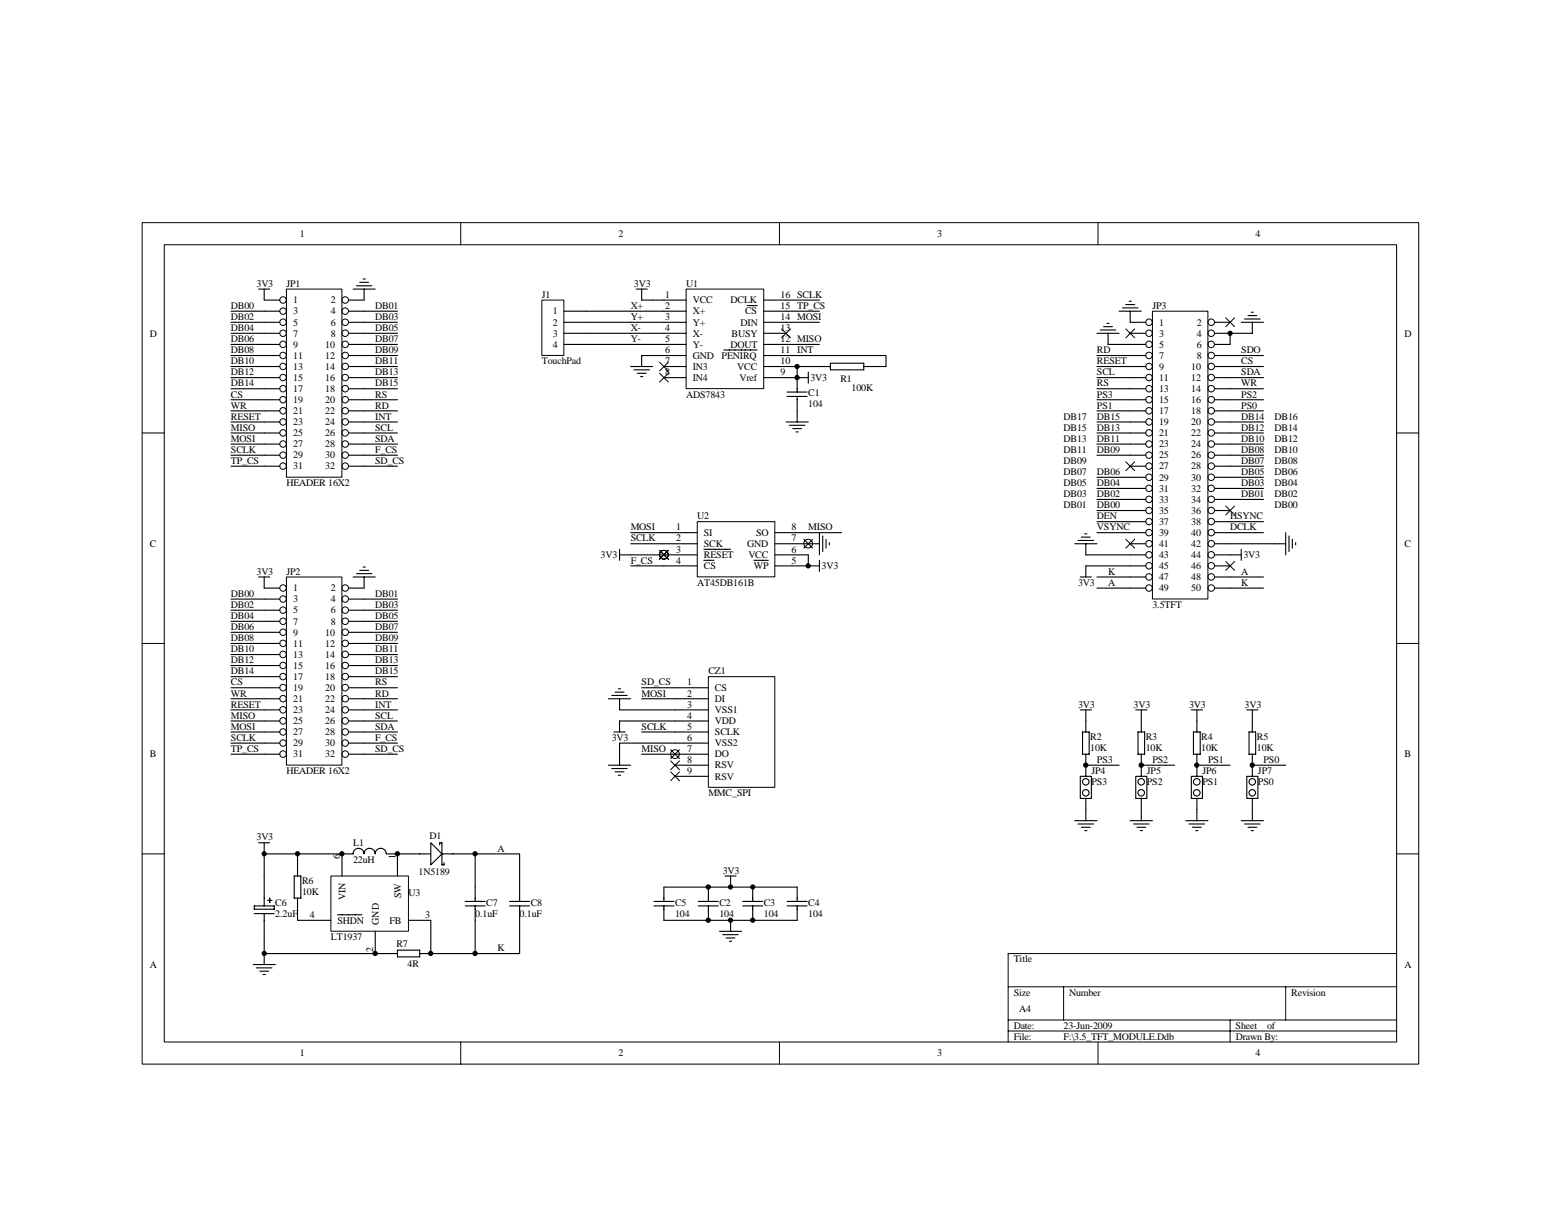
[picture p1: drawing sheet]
<svg xmlns="http://www.w3.org/2000/svg" width="279mm" height="216mm" viewBox="0 0 279 216" stroke-linecap="round" stroke-linejoin="round" font-family="sans-serif">
<g fill="none" stroke="#000" stroke-width=".18">
<path d="M25.4 39.9h228.5v150.6h-228.5zM82.5 39.9v3.9M139.5 39.9v3.9M196.5 39.9v3.9M29.4 43.8h220.6v142.7h-220.6zM25.4 77.5h4M250 77.5h4M25.4 115.2h4M250 115.2h4M25.4 152.9h4M250 152.9h4M180.4 176.7h69.6"/>
<path d="M190.4 176.7v5.9M230.1 176.7v5.9M250 170.7h-69.6v15.9M82.5 186.6v3.9M139.5 186.6v3.9M180.4 182.6h69.6M180.4 184.6h69.6M196.5 186.6v3.9M220.2 182.6v4"/>
</g>
<path d="M206.3 55.7h9.9v51.5h-9.9z" fill="#fff"/>
<g fill="none" stroke="#000" stroke-width=".18">
<path d="M201.5 58.9l1.6 1.6M203.1 58.9l-1.6 1.6M206.3 55.7h9.9v51.5h-9.9zM219.4 56.9l1.6 1.6M221 56.9l-1.6 1.6M201.5 82.7l1.6 1.6M201.5 96.5l1.6 1.6M203.1 82.7l-1.6 1.6M203.1 96.5l-1.6 1.6M219.4 90.6l1.6 1.6M221 90.6l-1.6 1.6M219.4 100.5l1.6 1.6"/>
<path d="M221 100.5l-1.6 1.6"/>
<circle cx="205.7" cy="59.7" r=".58"/>
<circle cx="205.7" cy="57.7" r=".58"/>
<circle cx="216.8" cy="59.7" r=".58"/>
<circle cx="216.8" cy="57.7" r=".58"/>
<circle cx="205.7" cy="71.6" r=".58"/>
<circle cx="205.7" cy="79.5" r=".58"/>
<circle cx="205.7" cy="77.5" r=".58"/>
<circle cx="205.7" cy="67.6" r=".58"/>
<circle cx="205.7" cy="65.6" r=".58"/>
<circle cx="205.7" cy="75.5" r=".58"/>
<circle cx="205.7" cy="73.5" r=".58"/>
<circle cx="205.7" cy="63.6" r=".58"/>
<circle cx="205.7" cy="69.6" r=".58"/>
<circle cx="205.7" cy="61.6" r=".58"/>
<circle cx="216.8" cy="71.6" r=".58"/>
<circle cx="216.8" cy="79.5" r=".58"/>
<circle cx="216.8" cy="77.5" r=".58"/>
<circle cx="216.8" cy="67.6" r=".58"/>
<circle cx="216.8" cy="75.5" r=".58"/>
<circle cx="216.8" cy="65.6" r=".58"/>
<circle cx="216.8" cy="73.5" r=".58"/>
<circle cx="216.8" cy="63.6" r=".58"/>
<circle cx="216.8" cy="69.6" r=".58"/>
<circle cx="216.8" cy="61.6" r=".58"/>
<circle cx="205.7" cy="95.3" r=".58"/>
<circle cx="205.7" cy="99.3" r=".58"/>
<circle cx="205.7" cy="91.4" r=".58"/>
<circle cx="205.7" cy="83.4" r=".58"/>
<circle cx="205.7" cy="89.4" r=".58"/>
<circle cx="205.7" cy="85.4" r=".58"/>
<circle cx="205.7" cy="87.4" r=".58"/>
<circle cx="205.7" cy="81.5" r=".58"/>
<circle cx="205.7" cy="97.3" r=".58"/>
<circle cx="205.7" cy="93.4" r=".58"/>
<circle cx="216.8" cy="91.4" r=".58"/>
<circle cx="216.8" cy="95.3" r=".58"/>
<circle cx="216.8" cy="99.3" r=".58"/>
<circle cx="216.8" cy="89.4" r=".58"/>
<circle cx="216.8" cy="87.4" r=".58"/>
<circle cx="216.8" cy="83.4" r=".58"/>
<circle cx="216.8" cy="85.4" r=".58"/>
<circle cx="216.8" cy="81.5" r=".58"/>
<circle cx="216.8" cy="97.3" r=".58"/>
<circle cx="216.8" cy="93.4" r=".58"/>
<circle cx="205.7" cy="103.3" r=".58"/>
<circle cx="205.7" cy="101.3" r=".58"/>
<circle cx="205.7" cy="105.3" r=".58"/>
<circle cx="216.8" cy="103.3" r=".58"/>
<circle cx="216.8" cy="101.3" r=".58"/>
<circle cx="216.8" cy="105.3" r=".58"/>
</g>
<g fill="none" stroke="#000" stroke-width=".2">
<path d="M196.3 59.7h4M196.9 59.1h2.8M197.5 58.5h1.6M198.1 57.9h.4M198.3 59.7v2h6.8M200.3 55.7h4M200.9 55.1h2.8M201.5 54.5h1.6M202.1 53.9h.4M202.3 55.7v2h2.8M202.3 59.7h2.8M217.4 57.7h2.8"/>
<path d="M217.4 59.7h2.8M222.2 57.7h3.9M222.8 57.1h2.8M223.4 56.5h1.6M224 55.9h.3M224.2 57.7v2h-4v2h-2.8M196.3 63.6h8.8M196.3 65.6h8.8M196.3 67.6h8.8M196.3 69.6h8.8M196.3 71.6h8.8M196.3 73.6h8.8"/>
<path d="M196.3 75.5h8.8M196.3 77.5h8.8M196.3 79.5h8.8M217.4 63.6h8.7M217.4 65.6h8.7M217.4 67.6h8.7M217.4 69.6h8.7M217.4 71.6h8.7M217.4 73.6h8.7M217.4 75.5h8.7M217.4 77.5h8.7M217.4 79.5h8.7"/>
<path d="M192.4 97.3h3.9M193 96.8h2.7M193.5 96.2h1.6M194.1 95.6h.4M194.4 97.3v2h10.7M196.3 81.5h8.8M196.3 85.4h8.8M196.3 87.4h8.8M196.3 89.4h8.8M196.3 91.4h8.8M196.3 93.4h8.8M196.3 95.4h8.8"/>
<path d="M202.3 83.5h2.8M202.3 97.3h2.8M217.4 81.5h8.7M217.4 83.5h8.7M217.4 85.4h8.7M217.4 87.4h8.7M217.4 89.4h8.7M217.4 91.4h2.8M217.4 93.4h8.7M217.4 95.4h8.7M217.4 97.3h12.7M217.4 99.3h4.8"/>
<path d="M222.2 98.3v2M230.1 95.4v3.9M230.7 95.9v2.8M231.3 96.5v1.6M231.9 97.2v.3M193.4 103.3h1.9M196.3 103.3h8.8M196.3 105.3h8.8M205.1 101.3h-10.7v2M217.4 101.3h2.8M217.4 103.3h8.7M217.4 105.3h8.7"/>
</g>
<path d="M51.3 51.8h9.9v33.6h-9.9z" fill="#fff"/>
<g fill="none" stroke="#000" stroke-width=".18">
<path d="M51.3 51.8h9.9v33.6h-9.9z"/>
<circle cx="50.7" cy="59.7" r=".58"/>
<circle cx="50.7" cy="53.7" r=".58"/>
<circle cx="50.7" cy="57.7" r=".58"/>
<circle cx="50.7" cy="55.7" r=".58"/>
<circle cx="61.8" cy="59.7" r=".58"/>
<circle cx="61.8" cy="53.7" r=".58"/>
<circle cx="61.8" cy="55.7" r=".58"/>
<circle cx="61.8" cy="57.7" r=".58"/>
<circle cx="50.7" cy="79.5" r=".58"/>
<circle cx="50.7" cy="71.6" r=".58"/>
<circle cx="50.7" cy="77.5" r=".58"/>
<circle cx="50.7" cy="67.6" r=".58"/>
<circle cx="50.7" cy="73.5" r=".58"/>
<circle cx="50.7" cy="65.6" r=".58"/>
<circle cx="50.7" cy="75.5" r=".58"/>
<circle cx="50.7" cy="61.6" r=".58"/>
<circle cx="50.7" cy="69.6" r=".58"/>
<circle cx="50.7" cy="63.6" r=".58"/>
<circle cx="61.8" cy="77.5" r=".58"/>
<circle cx="61.8" cy="71.6" r=".58"/>
<circle cx="61.8" cy="79.5" r=".58"/>
<circle cx="61.8" cy="75.5" r=".58"/>
<circle cx="61.8" cy="67.6" r=".58"/>
<circle cx="61.8" cy="65.6" r=".58"/>
<circle cx="61.8" cy="73.5" r=".58"/>
<circle cx="61.8" cy="69.6" r=".58"/>
<circle cx="61.8" cy="63.6" r=".58"/>
<circle cx="61.8" cy="61.6" r=".58"/>
<circle cx="50.7" cy="83.4" r=".58"/>
<circle cx="50.7" cy="81.5" r=".58"/>
<circle cx="61.8" cy="83.4" r=".58"/>
<circle cx="61.8" cy="81.5" r=".58"/>
</g>
<g fill="none" stroke="#000" stroke-width=".2">
<path d="M41.3 55.7h8.8M41.3 57.7h8.8M41.3 59.7h8.8M46.3 51.8h2M47.3 51.8v1.9h2.8M62.4 55.7h8.7M62.4 57.7h8.7M62.4 59.7h8.7M63.2 51.8h4M63.8 51.2h2.8M64.4 50.5h1.6M65 50h.4"/>
<path d="M65.2 51.8v1.9h-2.8M41.3 61.7h8.8M41.3 63.6h8.8M41.3 65.6h8.8M41.3 67.6h8.8M41.3 69.6h8.8M41.3 71.6h8.8M41.3 73.6h8.8M41.3 75.5h8.8M41.3 77.5h8.8M41.3 79.5h8.8M62.4 61.7h8.7"/>
<path d="M62.4 63.6h8.7M62.4 65.6h8.7M62.4 67.6h8.7M62.4 69.6h8.7M62.4 71.6h8.7M62.4 73.6h8.7M62.4 75.5h8.7M62.4 77.5h8.7M62.4 79.5h8.7M41.3 81.5h8.8M41.3 83.5h8.8M62.4 81.5h8.7"/>
<path d="M62.4 83.5h8.7"/>
</g>
<path d="M51.3 103.3h9.9v33.7h-9.9z" fill="#fff"/>
<g fill="none" stroke="#000" stroke-width=".18">
<path d="M51.3 103.3h9.9v33.7h-9.9z"/>
<circle cx="50.7" cy="117.2" r=".59"/>
<circle cx="50.7" cy="111.2" r=".58"/>
<circle cx="50.7" cy="107.2" r=".58"/>
<circle cx="50.7" cy="115.2" r=".58"/>
<circle cx="50.7" cy="109.2" r=".58"/>
<circle cx="50.7" cy="113.2" r=".58"/>
<circle cx="50.7" cy="105.3" r=".58"/>
<circle cx="50.7" cy="119.1" r=".58"/>
<circle cx="61.8" cy="117.2" r=".59"/>
<circle cx="61.8" cy="111.2" r=".58"/>
<circle cx="61.8" cy="115.2" r=".58"/>
<circle cx="61.8" cy="107.2" r=".58"/>
<circle cx="61.8" cy="109.2" r=".58"/>
<circle cx="61.8" cy="105.3" r=".58"/>
<circle cx="61.8" cy="113.2" r=".58"/>
<circle cx="61.8" cy="119.1" r=".58"/>
<circle cx="50.7" cy="123.1" r=".59"/>
<circle cx="50.7" cy="129" r=".59"/>
<circle cx="50.7" cy="135" r=".59"/>
<circle cx="50.7" cy="131" r=".58"/>
<circle cx="50.7" cy="125.1" r=".58"/>
<circle cx="50.7" cy="121.1" r=".58"/>
<circle cx="50.7" cy="127.1" r=".58"/>
<circle cx="50.7" cy="133" r=".58"/>
<circle cx="61.8" cy="123.1" r=".59"/>
<circle cx="61.8" cy="129" r=".59"/>
<circle cx="61.8" cy="135" r=".59"/>
<circle cx="61.8" cy="131" r=".58"/>
<circle cx="61.8" cy="121.1" r=".58"/>
<circle cx="61.8" cy="133" r=".58"/>
<circle cx="61.8" cy="125.1" r=".58"/>
<circle cx="61.8" cy="127.1" r=".58"/>
</g>
<g fill="none" stroke="#000" stroke-width=".2">
<path d="M41.3 107.3h8.8M41.3 109.2h8.8M41.3 111.2h8.8M41.3 113.2h8.8M41.3 115.2h8.8M41.3 117.2h8.8M41.3 119.1h8.8M46.3 103.3h2M47.3 103.3v2h2.8M62.4 107.3h8.7M62.4 109.2h8.7M62.4 111.2h8.7"/>
<path d="M62.4 113.2h8.7M62.4 115.2h8.7M62.4 117.2h8.7M62.4 119.1h8.7M63.2 103.3h4M63.8 102.7h2.8M64.4 102.1h1.6M65 101.5h.4M65.2 103.3v2h-2.8M41.3 121.1h8.8M41.3 123.1h8.8M41.3 125.1h8.8"/>
<path d="M41.3 127.1h8.8M41.3 129.1h8.8M41.3 131h8.8M41.3 133h8.8M41.3 135h8.8M62.4 121.1h8.7M62.4 123.1h8.7M62.4 125.1h8.7M62.4 127.1h8.7M62.4 129.1h8.7M62.4 131h8.7M62.4 133h8.7"/>
<path d="M62.4 135h8.7"/>
</g>
<path d="M122.8 51.8h13.9v17.8h-13.9z" fill="#fff"/>
<path d="M122.8 51.8h13.9v17.8h-13.9zM118 64.8l1.6 1.6M118 66.8l1.6 1.6M119.6 64.8l-1.6 1.6M119.6 66.8l-1.6 1.6" fill="none" stroke="#000" stroke-width=".18"/>
<g fill="none" stroke="#000" stroke-width=".2">
<path d="M112.9 55.7h9.9M112.9 57.7h9.9M112.9 59.7h9.9M113.9 51.8h1.9M114.9 51.8v1.9h7.9M133.7 54.7h1.8M136.7 53.7h10M136.7 55.7h10M136.7 57.7h10M136.7 59.7h4M112.9 61.7h9.9M112.9 65.6h3.9"/>
<path d="M113.5 66.2h2.7M114.1 66.8h1.6M114.7 67.4h.4M118.8 65.6h4M118.8 67.6h4M122.8 63.6h-7.9v2M129.6 62.7h5.9M136.7 63.6h21.9v2h-4M136.7 61.7h10M136.7 65.6h11.9M140.7 75.5h4M140.9 71h3.6"/>
<path d="M140.9 70.2h3.6M141.3 76.1h2.8M141.9 76.7h1.6M142.5 77.3h.4M142.7 65.6v2h-6M142.7 71v4.5M144.7 67.6h-2v2.6M144.7 66.6v2M148.6 65h6v1.2h-6z"/>
</g>
<path d="M124.8 93.4h13.9v9.9h-13.9z" fill="#fff"/>
<path d="M139.9 58.9l1.6 1.6M141.5 58.9l-1.6 1.6M124.8 93.4h13.9v9.9h-13.9z" fill="none" stroke="#000" stroke-width=".18"/>
<g fill="none" stroke="#000" stroke-width=".2">
<path d="M110.9 99.3h2M110.9 98.3v2M112.9 95.4h11.9M112.9 97.3h11.9M118.8 99.3h6M126 98.3h4.8M138.7 95.4h11.9M138.7 97.3h8M138.7 99.3h6v2M146.7 95.4v3.9M147.3 95.9v2.8M147.8 96.5v1.6"/>
<path d="M148.4 97.2v.3M112.9 101.3h11.9M126 100.3h1.8M134.9 100.3h2.6M138.7 101.3h8M146.7 100.3v2M126.8 158.8v2.6M129.8 156.8h1.9M130.8 156.8v2M134.7 158.8v2.6M117.1 162.2h3.5M117.1 161.4h3.5"/>
<path d="M118.8 161.4v-2.6h23.9v2.6M118.8 162.2v2.6h23.9v-2.6M125 162.2h3.6M125 161.4h3.6M126.8 162.2v2.6M128.8 166.7h3.9M129.4 167.3h2.7M130 167.9h1.6M130.6 168.5h.4M130.8 164.8v1.9M132.9 162.2h3.6M132.9 161.4h3.6"/>
<path d="M134.7 162.2v2.6M140.9 162.2h3.6M140.9 161.4h3.6"/>
</g>
<path d="M126.8 121.2h11.9v19.7h-11.9z" fill="#fff"/>
<path d="M120 136.2l1.6 1.6M120 138.2l1.6 1.6M121.6 136.2l-1.6 1.6M121.6 138.2l-1.6 1.6M126.8 121.1h11.9v19.8h-11.9z" fill="none" stroke="#000" stroke-width=".18"/>
<g fill="none" stroke="#000" stroke-width=".2">
<path d="M108.9 125.1h4M108.9 137h4M109.5 137.6h2.8M109.5 124.5h2.8M109.9 131h2M110.1 138.2h1.6M110.1 123.9h1.6M110.7 138.8h.4M110.7 123.3h.4M110.9 125.1v2h15.9M114.9 123.1h11.9M114.9 125.1h11.9"/>
<path d="M114.9 131h11.9M114.9 135h11.9M120.8 137h6M120.8 139h6M126.8 133h-15.9v4M126.8 129.1h-15.9v1.9M193.8 131h1.1v4h-1.1zM194.4 135v2h5.9M194.4 129.1v1.9M203.7 131h1.2v4h-1.2zM204.3 135v2h5.9M204.3 129.1v1.9"/>
<path d="M213.6 131h1.2v4h-1.2zM214.2 135v2h6M214.2 129.1v1.9M223.6 131h1.1v4h-1.1zM224.2 135v2h5.9M224.2 129.1v1.9"/>
</g>
<g fill="#fff" stroke="#000" stroke-width=".2">
<circle cx="194.3" cy="141.9" r=".58"/>
<circle cx="194.3" cy="140" r=".58"/>
</g>
<g fill="none" stroke="#000" stroke-width=".2">
<path d="M193.4 139h1.9v3.9h-1.9zM193.4 127.1h1.9M194.4 127.1v2M194.4 137v2M203.3 127.1h2M203.3 139h2v3.9h-2zM204.3 127.1v2M204.3 137v2M213.2 127.1h2M213.2 139h2v3.9h-2zM214.2 127.1v2M214.2 137v2"/>
<path d="M223.2 127.1h2M223.2 139h2v3.9h-2zM224.2 127.1v2M224.2 137v2M192.4 146.9h3.9M193 147.5h2.7M193.5 148.1h1.6M194.1 148.7h.4M194.4 142.9v4M202.3 146.9h4M202.9 147.5h2.8M203.5 148.1h1.6"/>
<path d="M204.1 148.7h.4M204.3 142.9v4M212.2 146.9h4M212.8 147.5h2.8M213.4 148.1h1.6M214 148.7h.4M214.2 142.9v4M222.2 146.9h3.9M222.8 147.5h2.8M223.4 148.1h1.6M224 148.7h.3M224.2 142.9v4"/>
<circle cx="204.3" cy="140" r=".58"/>
<circle cx="214.2" cy="140" r=".59"/>
<circle cx="224.1" cy="140" r=".58"/>
<circle cx="204.3" cy="141.9" r=".58"/>
<circle cx="214.2" cy="141.9" r=".59"/>
<circle cx="224.1" cy="141.9" r=".58"/>
</g>
<path d="M97 53.7h3.9v9.9h-3.9z" fill="#fff"/>
<path d="M97 53.7h3.9v9.9h-3.9z" fill="none" stroke="#000" stroke-width=".18"/>
<path d="M100.9 55.7h12M100.9 57.7h12M100.9 59.7h12M100.9 61.7h12" fill="none" stroke="#000" stroke-width=".2"/>
<g fill="#000" stroke="#000" stroke-width=".18">
<circle cx="220.2" cy="59.7" r=".38"/>
<circle cx="142.7" cy="67.6" r=".39"/>
<circle cx="142.7" cy="65.6" r=".39"/>
<circle cx="194.3" cy="137" r=".39"/>
<circle cx="204.3" cy="137" r=".39"/>
<circle cx="214.2" cy="137" r=".39"/>
<circle cx="224.1" cy="137" r=".39"/>
</g>
<path d="M59.2 156.8h13.9v9.9h-13.9z" fill="#fff"/>
<path d="M59.2 156.8h13.9v9.9h-13.9z" fill="none" stroke="#000" stroke-width=".18"/>
<g fill="none" stroke="#000" stroke-width=".2">
<path d="M46.3 150.9h2M47.3 150.9v2M52.7 156.8h1.1v4h-1.1zM53.3 152.9h-6v9.3M61.2 152.9h-7.9v3.9M61.2 152.9v3.9M67.1 152.8a1 1 0 0 0-1-.9 1 1 0 0 0-.9 .9 .97 .97 0 0 0-1-.9 .97 .97 0 0 0-1 .9l-2 .1M67.2 152.8a.98 .98 0 0 1 .9-.9 .98 .98 0 0 1 1 .9l8 .1M71.1 152.9v3.9M78.7 151.3v-.4h.4v3.9h.4v-.4M79.1 152.9h5.9M45.5 162.2h3.6v.6h-3.6z"/>
<path d="M45.5 163.6h3.6M47.3 163.6v7.1h19.9M47.9 161.2h.8M48.3 160.8v.8M53.3 160.8v4h5.9M60.4 163.8h4.4M67.2 166.7v4M67.2 170.7h3.9M71.1 170.1h4v1.2h-4zM73.1 164.8h4v5.9h-2"/>
</g>
<g fill="#000" stroke="#000" stroke-width=".18">
<circle cx="47.3" cy="152.8" r=".38"/>
<circle cx="53.2" cy="152.8" r=".39"/>
</g>
<path d="M77.1 150.9l2 2-2 1.9z" fill="#fff" stroke="#000" stroke-width=".2"/>
<g fill="none" stroke="#000" stroke-width=".2">
<path d="M112.9 99.3h5.9M45.3 172.7h4M45.9 173.3h2.8M46.5 173.9h1.6M47.1 174.5h.4M47.3 170.7v2M83.3 162.2h3.5M83.3 161.4h3.5M85 161.4v-8.5h8v8.5M85 162.2v8.5M91.2 162.2h3.6M91.2 161.4h3.6"/>
<path d="M93 162.2v8.5h-15.9"/>
</g>
<g fill="#000" stroke="#000" stroke-width=".18">
<circle cx="144.7" cy="101.3" r=".38"/>
<circle cx="61.2" cy="152.8" r=".38"/>
<circle cx="71.1" cy="152.8" r=".39"/>
<circle cx="85" cy="152.8" r=".39"/>
<circle cx="126.8" cy="158.8" r=".39"/>
<circle cx="130.7" cy="158.8" r=".38"/>
<circle cx="134.7" cy="158.8" r=".38"/>
<circle cx="47.3" cy="170.7" r=".38"/>
<circle cx="67.2" cy="170.7" r=".39"/>
<circle cx="77.1" cy="170.7" r=".38"/>
<circle cx="85" cy="170.7" r=".39"/>
<circle cx="126.8" cy="164.7" r=".39"/>
<circle cx="130.7" cy="164.7" r=".38"/>
<circle cx="134.7" cy="164.7" r=".38"/>
</g>
<g fill="none" stroke="#000" stroke-width=".18">
<path d="M118 98.5l1.6 1.6M119.6 98.5l-1.6 1.6M143.9 96.5l1.6 1.6M145.5 96.5l-1.6 1.6M120 134.2l1.6 1.6M121.6 134.2l-1.6 1.6"/>
<circle cx="118.8" cy="99.3" r=".78"/>
<circle cx="144.7" cy="97.3" r=".78"/>
<circle cx="120.8" cy="135" r=".78"/>
</g>
<g font-size="1.8">
<text x="53.7" y="42.4">1</text>
<text x="110.7" y="42.4">2</text>
<text x="167.7" y="42.4">3</text>
<text x="224.7" y="42.4">4</text>
<text x="45.9" y="51.3">3V3</text>
<text x="51.3" y="51.3">JP1</text>
<text x="97" y="53.3">J1</text>
<text x="113.5" y="51.3">3V3</text>
<text x="119" y="53.3">1</text>
<text x="122.8" y="51.3">U1</text>
<text x="139.7" y="53.3">16 SCLK</text>
<text x="41.3" y="55.3">DB00</text>
<text x="41.3" y="57.3">DB02</text>
<text x="41.3" y="59.3">DB04</text>
<text x="52.5" y="54.3">1</text>
<text x="52.5" y="56.3">3</text>
<text x="52.5" y="58.3">5</text>
<text x="59.2" y="54.3">2</text>
<text x="59.2" y="56.3">4</text>
<text x="59.2" y="58.3">6</text>
<text x="67.2" y="55.3">DB01</text>
<text x="67.2" y="57.3">DB03</text>
<text x="67.2" y="59.3">DB05</text>
<text x="99" y="56.3">1</text>
<text x="99" y="58.3">2</text>
<text x="112.9" y="55.3">X+</text>
<text x="112.9" y="57.3">Y+</text>
<text x="112.9" y="59.3">X-</text>
<text x="119" y="55.3">2</text>
<text x="119" y="57.3">3</text>
<text x="119" y="59.3">4</text>
<text x="124" y="54.3">VCC</text>
<text x="124" y="56.3">X+</text>
<text x="124" y="58.3">Y+</text>
<text x="130.8" y="54.3">DCLK</text>
<text x="132.5" y="58.3">DIN</text>
<text x="133.3" y="56.3">CS</text>
<text x="139.7" y="55.3">15 TP_CS</text>
<text x="139.7" y="57.3">14 MOSI</text>
<text x="139.7" y="59.3">13</text>
<text x="206.3" y="55.3">JP3</text>
<text x="207.5" y="58.3">1</text>
<text x="214.2" y="58.3">2</text>
<text x="26.8" y="60.3">D</text>
<text x="41.3" y="61.2">DB06</text>
<text x="41.3" y="63.2">DB08</text>
<text x="41.3" y="65.2">DB10</text>
<text x="52.5" y="60.3">7</text>
<text x="52.5" y="62.2">9</text>
<text x="52.5" y="64.2">11</text>
<text x="58.2" y="62.2">10</text>
<text x="58.2" y="64.2">12</text>
<text x="59.2" y="60.3">8</text>
<text x="67.2" y="61.2">DB07</text>
<text x="67.2" y="63.2">DB09</text>
<text x="67.2" y="65.2">DB11</text>
<text x="97" y="65.2">TouchPad</text>
<text x="99" y="60.3">3</text>
<text x="99" y="62.2">4</text>
<text x="112.9" y="61.2">Y-</text>
<text x="119" y="61.2">5</text>
<text x="119" y="63.2">6</text>
<text x="119" y="65.2">7</text>
<text x="124" y="60.3">X-</text>
<text x="124" y="62.2">Y-</text>
<text x="124" y="64.2">GND</text>
<text x="129.2" y="64.2">PENIRQ</text>
<text x="130.8" y="62.2">DOUT</text>
<text x="131" y="60.3">BUSY</text>
<text x="139.7" y="61.2">12 MISO</text>
<text x="139.7" y="65.2">10</text>
<text x="139.7" y="63.2">11 INT</text>
<text x="196.3" y="63.2">RD</text>
<text x="196.3" y="65.2">RESET</text>
<text x="207.5" y="60.3">3</text>
<text x="207.5" y="62.2">5</text>
<text x="207.5" y="64.2">7</text>
<text x="214.2" y="60.3">4</text>
<text x="214.2" y="62.2">6</text>
<text x="214.2" y="64.2">8</text>
<text x="222.2" y="65.2">CS</text>
<text x="222.2" y="63.2">SDO</text>
<text x="251.4" y="60.3">D</text>
<text x="41.3" y="67.2">DB12</text>
<text x="41.3" y="69.2">DB14</text>
<text x="41.3" y="71.2">CS</text>
<text x="52.5" y="66.2">13</text>
<text x="52.5" y="68.2">15</text>
<text x="52.5" y="70.2">17</text>
<text x="58.2" y="66.2">14</text>
<text x="58.2" y="68.2">16</text>
<text x="58.2" y="70.2">18</text>
<text x="67.2" y="67.2">DB13</text>
<text x="67.2" y="69.2">DB15</text>
<text x="67.2" y="71.2">RS</text>
<text x="119" y="67.2">8</text>
<text x="122.8" y="71.2">ADS7843</text>
<text x="124" y="66.2">IN3</text>
<text x="124" y="68.2">IN4</text>
<text x="132" y="66.2">VCC</text>
<text x="132.4" y="68.2">Vref</text>
<text x="139.7" y="67.2">9</text>
<text x="144.7" y="71">C1</text>
<text x="145.1" y="68.2">3V3</text>
<text x="150.4" y="68.4">R1</text>
<text x="152.4" y="70">100K</text>
<text x="196.3" y="67.2">SCL</text>
<text x="196.3" y="69.2">RS</text>
<text x="196.3" y="71.2">PS3</text>
<text x="207.5" y="66.2">9</text>
<text x="207.5" y="68.2">11</text>
<text x="207.5" y="70.2">13</text>
<text x="213.2" y="66.2">10</text>
<text x="213.2" y="68.2">12</text>
<text x="213.2" y="70.2">14</text>
<text x="222.2" y="69.2">WR</text>
<text x="222.2" y="71.2">PS2</text>
<text x="222.2" y="67.2">SDA</text>
<text x="41.3" y="73.1">WR</text>
<text x="41.3" y="75.1">RESET</text>
<text x="41.3" y="77.1">MISO</text>
<text x="52.5" y="72.1">19</text>
<text x="52.5" y="74.1">21</text>
<text x="52.5" y="76.1">23</text>
<text x="58.2" y="72.1">20</text>
<text x="58.2" y="74.1">22</text>
<text x="58.2" y="76.1">24</text>
<text x="67.2" y="77.1">SCL</text>
<text x="67.2" y="75.1">INT</text>
<text x="67.2" y="73.1">RD</text>
<text x="144.7" y="72.9">104</text>
<text x="190.4" y="77.1">DB15</text>
<text x="190.4" y="75.1">DB17</text>
<text x="196.3" y="73.1">PS1</text>
<text x="196.3" y="77.1">DB13</text>
<text x="196.3" y="75.1">DB15</text>
<text x="207.5" y="72.1">15</text>
<text x="207.5" y="74.1">17</text>
<text x="207.5" y="76.1">19</text>
<text x="213.2" y="72.1">16</text>
<text x="213.2" y="74.1">18</text>
<text x="213.2" y="76.1">20</text>
<text x="222.2" y="73.1">PS0</text>
<text x="222.2" y="77.1">DB12</text>
<text x="222.2" y="75.1">DB14</text>
<text x="228.1" y="77.1">DB14</text>
<text x="228.1" y="75.1">DB16</text>
<text x="41.3" y="79.1">MOSI</text>
<text x="41.3" y="81.1">SCLK</text>
<text x="41.3" y="83.1">TP_CS</text>
<text x="52.5" y="78.1">25</text>
<text x="52.5" y="80.1">27</text>
<text x="52.5" y="82.1">29</text>
<text x="58.2" y="78.1">26</text>
<text x="58.2" y="80.1">28</text>
<text x="58.2" y="82.1">30</text>
<text x="67.2" y="83.1">SD_CS</text>
<text x="67.2" y="79.1">SDA</text>
<text x="67.2" y="81.1">F_CS</text>
<text x="190.4" y="83.1">DB09</text>
<text x="190.4" y="81.1">DB11</text>
<text x="190.4" y="79.1">DB13</text>
<text x="196.3" y="81.1">DB09</text>
<text x="196.3" y="79.1">DB11</text>
<text x="207.5" y="78.1">21</text>
<text x="207.5" y="80.1">23</text>
<text x="207.5" y="82.1">25</text>
<text x="213.2" y="78.1">22</text>
<text x="213.2" y="80.1">24</text>
<text x="213.2" y="82.1">26</text>
<text x="222.2" y="83.1">DB07</text>
<text x="222.2" y="81.1">DB08</text>
<text x="222.2" y="79.1">DB10</text>
<text x="228.1" y="83.1">DB08</text>
<text x="228.1" y="81.1">DB10</text>
<text x="228.1" y="79.1">DB12</text>
<text x="51.3" y="87">HEADER 16X2</text>
<text x="52.5" y="84">31</text>
<text x="58.2" y="84">32</text>
<text x="190.4" y="89">DB03</text>
<text x="190.4" y="87">DB05</text>
<text x="190.4" y="85">DB07</text>
<text x="196.3" y="89">DB02</text>
<text x="196.3" y="87">DB04</text>
<text x="196.3" y="85">DB06</text>
<text x="207.5" y="84">27</text>
<text x="207.5" y="86">29</text>
<text x="207.5" y="88">31</text>
<text x="207.5" y="90">33</text>
<text x="213.2" y="84">28</text>
<text x="213.2" y="86">30</text>
<text x="213.2" y="88">32</text>
<text x="213.2" y="90">34</text>
<text x="222.2" y="89">DB01</text>
<text x="222.2" y="87">DB03</text>
<text x="222.2" y="85">DB05</text>
<text x="228.1" y="89">DB02</text>
<text x="228.1" y="87">DB04</text>
<text x="228.1" y="85">DB06</text>
<text x="112.9" y="95">MOSI</text>
<text x="121" y="95">1</text>
<text x="124.8" y="93">U2</text>
<text x="126" y="95.9">SI</text>
<text x="135.3" y="95.9">SO</text>
<text x="141.7" y="95">8</text>
<text x="144.7" y="95">MISO</text>
<text x="190.4" y="91">DB01</text>
<text x="196.3" y="93">DEN</text>
<text x="196.3" y="95">VSYNC</text>
<text x="196.3" y="91">DB00</text>
<text x="207.5" y="92">35</text>
<text x="207.5" y="94">37</text>
<text x="207.5" y="95.9">39</text>
<text x="213.2" y="92">36</text>
<text x="213.2" y="94">38</text>
<text x="213.2" y="95.9">40</text>
<text x="220.2" y="93">HSYNC</text>
<text x="220.2" y="95">DCLK</text>
<text x="228.1" y="91">DB00</text>
<text x="26.8" y="97.9">C</text>
<text x="107.5" y="99.9">3V3</text>
<text x="112.9" y="96.9">SCLK</text>
<text x="112.9" y="100.9">F_CS</text>
<text x="121" y="96.9">2</text>
<text x="121" y="98.9">3</text>
<text x="121" y="100.9">4</text>
<text x="126" y="97.9">SCK</text>
<text x="126" y="99.9">RESET</text>
<text x="126" y="101.9">CS</text>
<text x="133.7" y="97.9">GND</text>
<text x="133.9" y="99.9">VCC</text>
<text x="134.9" y="101.9">WP</text>
<text x="141.7" y="96.9">7</text>
<text x="141.7" y="100.9">5</text>
<text x="141.7" y="98.9">6</text>
<text x="147" y="101.9">3V3</text>
<text x="207.5" y="97.9">41</text>
<text x="207.5" y="99.9">43</text>
<text x="207.5" y="101.9">45</text>
<text x="213.2" y="97.9">42</text>
<text x="213.2" y="99.9">44</text>
<text x="213.2" y="101.9">46</text>
<text x="222.6" y="99.9">3V3</text>
<text x="251.4" y="97.9">C</text>
<text x="41.3" y="106.8">DB00</text>
<text x="45.9" y="102.9">3V3</text>
<text x="51.3" y="102.9">JP2</text>
<text x="52.5" y="105.9">1</text>
<text x="52.5" y="107.8">3</text>
<text x="59.2" y="105.9">2</text>
<text x="59.2" y="107.8">4</text>
<text x="67.2" y="106.8">DB01</text>
<text x="124.8" y="104.9">AT45DB161B</text>
<text x="193" y="104.9">3V3</text>
<text x="198.3" y="102.9">K</text>
<text x="198.3" y="104.9">A</text>
<text x="207.5" y="103.9">47</text>
<text x="207.5" y="105.9">49</text>
<text x="213.2" y="103.9">48</text>
<text x="213.2" y="105.9">50</text>
<text x="222.2" y="102.9">A</text>
<text x="222.2" y="104.9">K</text>
<text x="41.3" y="108.8">DB02</text>
<text x="41.3" y="110.8">DB04</text>
<text x="41.3" y="112.8">DB06</text>
<text x="52.5" y="109.8">5</text>
<text x="52.5" y="111.8">7</text>
<text x="52.5" y="113.8">9</text>
<text x="58.2" y="113.8">10</text>
<text x="59.2" y="109.8">6</text>
<text x="59.2" y="111.8">8</text>
<text x="67.2" y="108.8">DB03</text>
<text x="67.2" y="110.8">DB05</text>
<text x="67.2" y="112.8">DB07</text>
<text x="206.3" y="108.8">3.5TFT</text>
<text x="41.3" y="114.8">DB08</text>
<text x="41.3" y="116.8">DB10</text>
<text x="41.3" y="118.7">DB12</text>
<text x="52.5" y="115.8">11</text>
<text x="52.5" y="117.8">13</text>
<text x="52.5" y="119.7">15</text>
<text x="58.2" y="115.8">12</text>
<text x="58.2" y="117.8">14</text>
<text x="58.2" y="119.7">16</text>
<text x="67.2" y="114.8">DB09</text>
<text x="67.2" y="116.8">DB11</text>
<text x="67.2" y="118.7">DB13</text>
<text x="41.3" y="120.7">DB14</text>
<text x="41.3" y="122.7">CS</text>
<text x="41.3" y="124.7">WR</text>
<text x="52.5" y="121.7">17</text>
<text x="52.5" y="123.7">19</text>
<text x="52.5" y="125.7">21</text>
<text x="58.2" y="121.7">18</text>
<text x="58.2" y="123.7">20</text>
<text x="58.2" y="125.7">22</text>
<text x="67.2" y="120.7">DB15</text>
<text x="67.2" y="122.7">RS</text>
<text x="67.2" y="124.7">RD</text>
<text x="114.9" y="122.7">SD_CS</text>
<text x="114.9" y="124.7">MOSI</text>
<text x="123" y="122.7">1</text>
<text x="123" y="124.7">2</text>
<text x="126.8" y="120.7">CZ1</text>
<text x="128" y="123.7">CS</text>
<text x="128" y="125.7">DI</text>
<text x="41.3" y="126.7">RESET</text>
<text x="41.3" y="128.7">MISO</text>
<text x="41.3" y="130.6">MOSI</text>
<text x="52.5" y="127.7">23</text>
<text x="52.5" y="129.6">25</text>
<text x="52.5" y="131.6">27</text>
<text x="58.2" y="127.7">24</text>
<text x="58.2" y="129.6">26</text>
<text x="58.2" y="131.6">28</text>
<text x="67.2" y="130.6">SDA</text>
<text x="67.2" y="128.7">SCL</text>
<text x="67.2" y="126.7">INT</text>
<text x="114.9" y="130.6">SCLK</text>
<text x="123" y="126.7">3</text>
<text x="123" y="128.7">4</text>
<text x="123" y="130.6">5</text>
<text x="128" y="127.7">VSS1</text>
<text x="128" y="129.6">VDD</text>
<text x="128" y="131.6">SCLK</text>
<text x="193" y="126.7">3V3</text>
<text x="202.9" y="126.7">3V3</text>
<text x="212.8" y="126.7">3V3</text>
<text x="222.8" y="126.7">3V3</text>
<text x="26.8" y="135.6">B</text>
<text x="41.3" y="132.6">SCLK</text>
<text x="41.3" y="134.6">TP_CS</text>
<text x="52.5" y="133.6">29</text>
<text x="52.5" y="135.6">31</text>
<text x="58.2" y="133.6">30</text>
<text x="58.2" y="135.6">32</text>
<text x="67.2" y="134.6">SD_CS</text>
<text x="67.2" y="132.6">F_CS</text>
<text x="109.5" y="132.6">3V3</text>
<text x="114.9" y="134.6">MISO</text>
<text x="123" y="132.6">6</text>
<text x="123" y="134.6">7</text>
<text x="123" y="136.6">8</text>
<text x="128" y="133.6">VSS2</text>
<text x="128" y="135.6">DO</text>
<text x="128" y="137.6">RSV</text>
<text x="195.1" y="132.4">R2</text>
<text x="195.1" y="134.4">10K</text>
<text x="196.3" y="136.6">PS3</text>
<text x="205.1" y="132.4">R3</text>
<text x="205.1" y="134.4">10K</text>
<text x="206.3" y="136.6">PS2</text>
<text x="215" y="132.4">R4</text>
<text x="215" y="134.4">10K</text>
<text x="216.2" y="136.6">PS1</text>
<text x="225" y="132.4">R5</text>
<text x="225" y="134.4">10K</text>
<text x="226.1" y="136.6">PS0</text>
<text x="251.4" y="135.6">B</text>
<text x="51.3" y="138.6">HEADER 16X2</text>
<text x="123" y="138.6">9</text>
<text x="126.8" y="142.5">MMC_SPI</text>
<text x="128" y="139.6">RSV</text>
<text x="195.3" y="138.6">JP4</text>
<text x="195.3" y="140.5">PS3</text>
<text x="205.3" y="138.6">JP5</text>
<text x="205.3" y="140.5">PS2</text>
<text x="215.2" y="138.6">JP6</text>
<text x="215.2" y="140.5">PS1</text>
<text x="225.1" y="138.6">JP7</text>
<text x="225.1" y="140.5">PS0</text>
<text x="45.9" y="150.5">3V3</text>
<text x="60.9" y="153.8" transform="rotate(-90 60.9 153.8)">6</text>
<text x="63.2" y="151.4">L1</text>
<text x="63.2" y="154.4">22uH</text>
<text x="70.8" y="153.8" transform="rotate(-90 70.8 153.8)">1</text>
<text x="76.9" y="150.3">D1</text>
<text x="89" y="152.4">A</text>
<text x="54.1" y="158.2">R6</text>
<text x="54.1" y="160.2">10K</text>
<text x="61.8" y="161.2" transform="rotate(-90 61.8 161.2)">VIN</text>
<text x="71.8" y="160.8" transform="rotate(-90 71.8 160.8)">SW</text>
<text x="73.1" y="160.4">U3</text>
<text x="74.9" y="156.6">1N5189</text>
<text x="129.4" y="156.4">3V3</text>
<text x="49.3" y="162.2">C6</text>
<text x="49.3" y="164.1">2.2uF</text>
<text x="55.4" y="164.3">4</text>
<text x="60.4" y="165.3">SHDN</text>
<text x="67.8" y="165.5" transform="rotate(-90 67.8 165.5)">GND</text>
<text x="69.7" y="165.3">FB</text>
<text x="76.1" y="164.3">3</text>
<text x="85" y="164.1">0.1uF</text>
<text x="87" y="162.2">C7</text>
<text x="93" y="164.1">0.1uF</text>
<text x="95" y="162.2">C8</text>
<text x="120.8" y="162.2">C5</text>
<text x="120.8" y="164.1">104</text>
<text x="128.8" y="162.2">C2</text>
<text x="128.8" y="164.1">104</text>
<text x="136.7" y="162.2">C3</text>
<text x="136.7" y="164.1">104</text>
<text x="144.7" y="162.2">C4</text>
<text x="144.7" y="164.1">104</text>
<text x="26.8" y="173.2">A</text>
<text x="59.2" y="168.3">LT1937</text>
<text x="66.8" y="170.5" transform="rotate(-90 66.8 170.5)">2</text>
<text x="71" y="169.5">R7</text>
<text x="72.9" y="173.1">4R</text>
<text x="89" y="170.3">K</text>
<text x="181.4" y="172.3">Title</text>
<text x="251.4" y="173.2">A</text>
<text x="181.4" y="178.2">Size</text>
<text x="191.4" y="178.2">Number</text>
<text x="231.1" y="178.2">Revision</text>
<text x="181.4" y="184.2">Date:</text>
<text x="182.4" y="181.2">A4</text>
<text x="190.4" y="184.2">23-Jun-2009</text>
<text x="221.2" y="184.2">Sheet</text>
<text x="226.8" y="184.2">of</text>
<text x="53.7" y="189.1">1</text>
<text x="110.7" y="189.1">2</text>
<text x="167.7" y="189.1">3</text>
<text x="181.4" y="186.1">File:</text>
<text x="190.4" y="186.1">F:\3.5_TFT_MODULE.Ddb</text>
<text x="221.2" y="186.1">Drawn By:</text>
<text x="224.7" y="189.1">4</text>
</g>
</svg>
